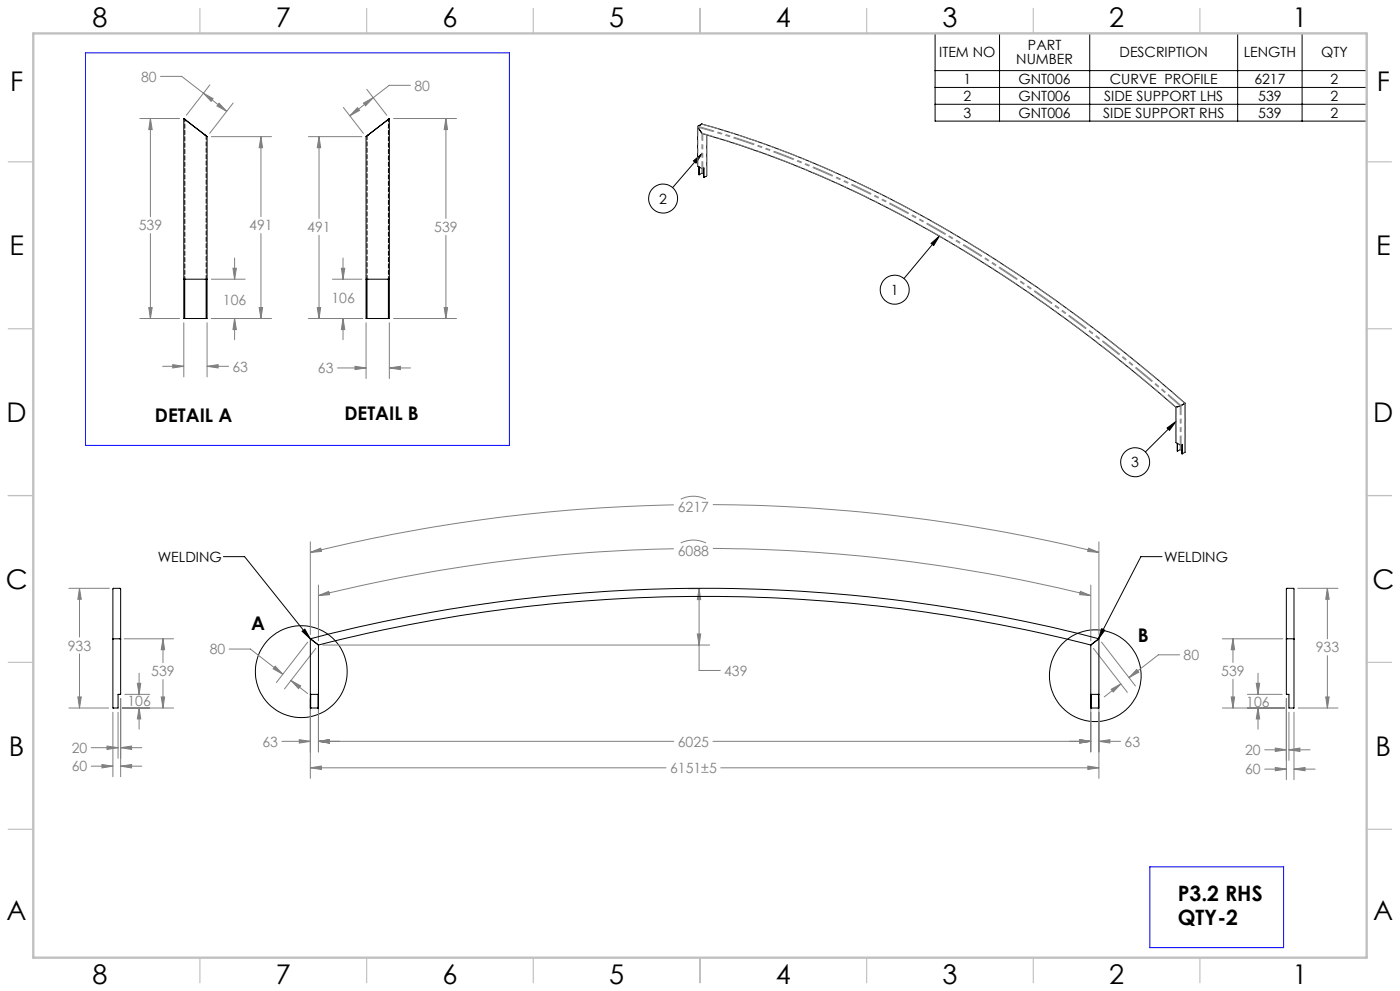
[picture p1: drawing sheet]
<svg xmlns="http://www.w3.org/2000/svg" width="420mm" height="297mm" viewBox="0 0 420 297" stroke-linecap="round" stroke-linejoin="round" font-family="sans-serif">
<g fill="none" stroke="#000" stroke-width=".3">
<path d="M280.5 10h129.5v26.3h-129.5zM299.9 10v26.3M326.9 10v26.3M371.3 10v26.3M390.6 10v26.3M280.5 21.2h129.5M280.5 26.2h129.5M280.5 31.3h129.5M208 48.2l2.6-2.1-1.8 2.8zM210.6 46.1l-8.8 10.1M279.3 73l2.5-2.3-1.7 2.9zM281.8 70.7l-10.6 12.8"/>
<path d="M350.1 128.3l2.7-2-2 2.7zM352.8 126.3l-9.2 9.2M67 166.8h6.4l19.7 24.6M348.6 166.8h-6.3l-12.8 24.8M90.6 189.2l.8-.6 1.7 2.8zM330.5 188.4l.9 .5-1.9 2.7z"/>
<circle cx="198.9" cy="59.5" r="4.3"/>
<circle cx="268.4" cy="86.8" r="4.4"/>
<circle cx="340.5" cy="138.5" r="4.3"/>
<circle cx="90.4" cy="201.3" r="13.8"/>
<circle cx="328.6" cy="202.5" r="13.8"/>
</g>
<g fill="none" stroke="#808080" stroke-width=".3">
<path d="M41.9 35.5h12M45.1 35.5l.5 3.3h-1zM45.1 35.5v29.4M48.2 22.9h6.3l13.5 10.5M61 27.9l2.9 1.7-.6 .8zM63 25.4l-7.1 9.1M65.7 30.9l2.3 2.5-2.9-1.7zM70 30.9l-7.1 9.1M103 32.2l6 7.8M107.2 32.3l.7 .8-2.9 1.6zM109 30.9l3-1.6-2.3 2.4zM110 26.8l6 7.7"/>
<path d="M112 29.3l-7 5.4M118.1 35.5h18.8M123.1 25.6h-6.3l-4.8 3.7M133.8 35.5l.5 3.3h-1.1zM133.8 35.5v30M63.4 41h18.1M78.3 41l.5 3.3h-1zM78.3 41v23.9M92.5 41h16M95.7 41l.5 3.3h-1zM95.7 41v24.5M45.1 70v25.5"/>
<path d="M70.4 77.3v6.4M78.3 70v25.5M95.7 70.5v25M102.9 77.3v6.4M133.8 70.5v25M41.9 95.5h12M44.6 92.2h1l-.5 3.3zM55.1 96.7v16.3M62.1 96.7v16.3M63.4 95.5h18.1M63.4 83.7h10.2M69.9 80.4h1l-.5 3.3z"/>
<path d="M70.4 95.5v6.3M70.4 95.5l.5 3.3h-1zM77.8 92.2h1l-.5 3.3zM92.5 95.5h16.3M95.2 92.2h1l-.5 3.3zM99.7 83.7h8.8M102.4 80.4h1l-.5 3.3zM102.9 95.5v6.3M102.9 95.5l.5 3.3h-1zM109.8 96.7v16.7M116.8 96.7v16.7M118.1 95.5h18.8"/>
<path d="M133.2 92.2h1.1l-.5 3.3zM48.8 109.8h6.3M51.8 109.3l3.3 .5-3.3 .5zM62.1 109.8h6.5M62.1 109.8l3.3-.5v1zM101.2 110.3h8.6M106.5 109.8l3.3 .5-3.3 .5zM116.8 110.3h6.4M116.8 110.3l3.3-.5v1zM202.1 151.3a493.6 493.6 0 0 0-109 14.3M204.2 149.6a8.5 8.5 0 0 1 7.6 0M213.9 151.2a497.6 497.6 0 0 1 115.8 14.4"/>
<path d="M20.7 176.3h12.1M23.8 176.3l.6 3.3h-1zM23.8 176.3v14.6M93.1 165.6l3.1-1.3 .2 1zM93.1 162.4v27.8M95.5 178.5l3.1-1.3 .2 1zM95.5 175.3v16.7M202.1 164.5a479.5 479.5 0 0 0-106.6 14M204.2 162.7a8.5 8.5 0 0 1 7.6 0M206.6 176.4h3.5M209.7 176.4l.5 3.3h-1zM209.7 176.4v24.5h6.4"/>
<path d="M213.9 164.4a482.3 482.3 0 0 1 113.3 14.1M324.1 177.2l3.1 1.3-3.3-.3zM326.6 164.3l3.1 1.3-3.4-.3zM327.2 175.3v16.7M329.7 162.4v27.8M389.3 176.3h12.1M398.2 176.3l.5 3.3h-1zM398.2 176.3v15.1M23.8 196v16.2M37.3 191.4h14.8M48.9 191.4v7.2M48.9 191.4l.5 3.3h-1z"/>
<path d="M68.8 194.5h6.3l9.7 7.6M82.5 199.6l2.3 2.5-2.8-1.7zM92.3 192.4l-9.4 12.2M94.8 194.3l-9.5 12.2M96.8 193.3h116.1M209.2 190h1l-.5 3.3zM328 194.3l10.2 13.2M330.4 192.4l10.2 13.2M353.9 196.2h-6.4l-8.8 6.9M366.7 191.4h18.1M369.9 191.4v7.1M369.9 191.4l.5 3.3h-1z"/>
<path d="M398.2 196.5v15.7M20.7 212.2h11.9M23.4 208.9h1l-.6 3.3zM33.9 213.5v19.3M35.4 213.5v13.8M36.2 209.4v23.4M36.7 212.2h15.4M37.5 208.1h7.4M41.2 204.8h1l-.5 3.3zM41.7 201.8v6.3M41.7 212.2v6.3M41.7 212.2l.5 3.3h-1z"/>
<path d="M48.4 208.9h1l-.5 3.3zM48.9 203.7v8.5M87.3 203.9l2.9 1.7-.6 .8zM87.3 203.9l5 4M93.1 209.4v23.9M95.5 209.4v16M327.2 209.4v16M329.7 209.4v23.9M333.3 206.6l3-1.6-2.3 2.4zM336.3 205l-5 3.9M341 200.7l.6 .8-2.9 1.6zM366.7 212.2h18.7"/>
<path d="M369.4 208.9h1l-.5 3.3zM369.9 203.6v8.6M374.2 208.1h10.4M376.9 204.8h1l-.5 3.3zM377.4 212.2l.5 3.3h-1zM377.4 201.8v6.3M377.4 212.2v6.3M385.9 209.4v24.3M386.7 213.5v14.4M388.2 213.5v20.2M389.5 212.2h11.9M397.7 208.9h1l-.5 3.3z"/>
<path d="M27.4 229.6h6.5M27.4 224.1h8M30.6 229.1l3.3 .5-3.3 .5zM32.1 223.6l3.3 .5-3.3 .5zM36.2 229.6h6.3M36.2 224.1h6.3M36.2 229.6l3.3-.5v1zM36.2 224.1l3.3-.5v1zM84.6 222.2h8.5M89.8 221.7l3.3 .5-3.3 .5zM93.1 230.1l3.3-.5v1zM93.1 230.1h106.7"/>
<path d="M95.5 222.2l3.3-.5v1zM95.5 222.2h106.6M213.9 222.2h113.3M216.2 230.1h113.5M323.9 221.7l3.3 .5-3.3 .5zM326.4 229.6l3.3 .5-3.3 .5zM329.7 222.2h6.5M329.7 222.2l3.3-.5v1zM379.4 230.5h6.5M379.4 224.7h6.5M382.6 230l3.3 .5-3.3 .5zM382.6 224.2l3.3 .5-3.3 .5z"/>
<path d="M386.7 224.7l3.3-.5v1zM386.7 224.7h6.3M388.2 230.5l3.3-.5v1zM388.2 230.5h6.3"/>
</g>
<g fill="none" stroke="#c0c0c0" stroke-width=".35">
<path d="M60 2.5v7.5M110 2.5v7.5M160 2.5v7.5M210 2.5v7.5M260 2.5v7.5M310 2.5v7.5M360 2.5v7.5M2.5 48.5h7.5M410 48.5h7.5M2.5 98.5h7.5M410 98.5h7.5M2.5 148.5h7.5"/>
<path d="M410 148.5h7.5M2.5 198.5h7.5M410 198.5h7.5M2.5 248.5h7.5M410 248.5h7.5M60 287v7.5M110 287v7.5M160 287v7.5M210 287v7.5M260 287v7.5M310 287v7.5M360 287v7.5"/>
</g>
<path d="M10 10h400v277h-400z" fill="none" stroke="#c0c0c0" stroke-width=".7"/>
<path d="M25.6 15.8h127.2v117.7h-127.2zM344.9 259.8h40.2v24.2h-40.2z" fill="none" stroke="#00f" stroke-width=".3"/>
<path d="M90.6 189.2l.8-.6 1.7 2.8zM330.5 188.4l.9 .5-1.9 2.7zM350.1 128.3l2.7-2-2 2.7zM279.3 73l2.5-2.3-1.7 2.9zM208 48.2l2.6-2.1-1.8 2.8z" fill="#000"/>
<path d="M209.2 190h1l-.5 3.3zM209.7 176.4l.5 3.3h-1zM82.5 199.6l2.3 2.5-2.8-1.7zM87.3 203.9l2.9 1.7-.6 .8zM333.3 206.6l3-1.6-2.3 2.4zM341 200.7l.6 .8-2.9 1.6zM326.6 164.3l3.1 1.3-3.4-.3zM93.1 165.6l3.1-1.3 .2 1zM324.1 177.2l3.1 1.3-3.3-.3zM95.5 178.5l3.1-1.3 .2 1zM95.5 222.2l3.3-.5v1zM323.9 221.7l3.3 .5-3.3 .5zM93.1 230.1l3.3-.5v1zM326.4 229.6l3.3 .5-3.3 .5zM89.8 221.7l3.3 .5-3.3 .5zM95.5 222.2l3.3-.5v1zM323.9 221.7l3.3 .5-3.3 .5zM329.7 222.2l3.3-.5v1zM382.6 230l3.3 .5-3.3 .5zM388.2 230.5l3.3-.5v1zM398.2 176.3l.5 3.3h-1zM397.7 208.9h1l-.5 3.3zM376.9 204.8h1l-.5 3.3zM377.4 212.2l.5 3.3h-1zM382.6 224.2l3.3 .5-3.3 .5zM386.7 224.7l3.3-.5v1zM369.9 191.4l.5 3.3h-1zM369.4 208.9h1l-.5 3.3zM61 27.9l2.9 1.7-.6 .8zM65.7 30.9l2.3 2.5-2.9-1.7zM45.1 35.5l.5 3.3h-1zM44.6 92.2h1l-.5 3.3zM78.3 41l.5 3.3h-1zM77.8 92.2h1l-.5 3.3zM69.9 80.4h1l-.5 3.3zM70.4 95.5l.5 3.3h-1zM51.8 109.3l3.3 .5-3.3 .5zM62.1 109.8l3.3-.5v1zM107.2 32.3l.7 .8-2.9 1.6zM109 30.9l3-1.6-2.3 2.4zM95.2 92.2h1l-.5 3.3zM95.7 41l.5 3.3h-1zM133.2 92.2h1.1l-.5 3.3zM133.8 35.5l.5 3.3h-1.1zM102.4 80.4h1l-.5 3.3zM102.9 95.5l.5 3.3h-1zM106.5 109.8l3.3 .5-3.3 .5zM116.8 110.3l3.3-.5v1zM30.6 229.1l3.3 .5-3.3 .5zM36.2 229.6l3.3-.5v1zM48.9 191.4l.5 3.3h-1zM48.4 208.9h1l-.5 3.3zM23.4 208.9h1l-.6 3.3zM23.8 176.3l.6 3.3h-1zM32.1 223.6l3.3 .5-3.3 .5zM36.2 224.1l3.3-.5v1zM41.7 212.2l.5 3.3h-1zM41.2 204.8h1l-.5 3.3z" fill="#808080"/>
<g fill="none" stroke="#000" stroke-width=".3">
<path d="M55.1 35.5l.6 .5M55.1 35.5h.1M55.1 35.6v59.9h.3M55.7 36l5.9 4.5M116.2 36l-5.8 4.5M116.8 35.5l-.6 .5M116.8 35.5v60h-.3M209.3 38v11.8l1.3 .7 .6-.2v2.9M209.3 37.9l1.3-.7a334.7 334.7 0 0 1 94.6 44.9 475.7 475.7 0 0 1 50.3 38.8M209.3 37.9v.2M209.3 38.1l1.4 2M61.6 40.5l.5 .5"/>
<path d="M62.1 41v54.5h-.3M109.8 41v54.5h.3M110.4 40.5l-.6 .5M209.7 50v2.4M209.7 52.3v.1M210.7 40.1a329.8 329.8 0 0 1 91.1 43 472.3 472.3 0 0 1 51 39M211.1 52.2l-.5-.3-.9 .5M211.1 50.4l.1 2.8M212 40.4v12.3l-.8 .5M55.1 83.7h7M55.4 95.5h6.4M55.4 83.7v11.8"/>
<path d="M61.8 83.7v11.8M109.8 83.7h7M110.1 95.5h6.4M110.1 83.7v11.8M116.5 83.7v11.8M352.8 122.1v10.5l1.3 .8 .5-.2v2.8M352.8 122.1h.1M353.2 132.9v2.3M354 121.7l-1.2 .4M354.3 121.6l-.3 .1M354.6 135l-.6-.3-.8 .5M354.6 133.2v2.8"/>
<path d="M355.5 120.9l-1.2 .7M355.5 120.9h.1M355.5 120.9v14.6l-.9 .5M33.9 191.6l.1-15.3 2.2 .2v15.1M33.9 191.6v20.6h1.5v-4.1h.8v-16.5M34.1 191.4l-.2 .2M34.1 191.4h1.9M36 191.4l.2 .2M93.1 191.4a469.8 469.8 0 0 1 236.6 0M93.1 191.4l.2 .2M93.1 191.4l.1 20.8M93.3 191.6l2 1.5"/>
<path d="M95.3 193.1l.2 .2M95.5 193.3a467.8 467.8 0 0 1 231.7 0M95.5 193.3l-.1 18.9M327.2 193.3l.1 18.9M327.4 193.1l-.2 .2M329.5 191.6l-2.1 1.5M329.7 191.4l-.2 .2M329.7 191.4l-.1 20.8M385.9 191.6l.1-15.3 2.2 .1v15.2M385.9 191.6v16.5h.8v4.1h1.5v-20.6M386.1 191.4l-.2 .2M386.1 191.4h1.9"/>
<path d="M388 191.4l.2 .2M93.1 208.1h2.4M93.2 212.2h2.2M93.2 208.1v4.1M95.4 208.1v4.1M327.2 208.1h2.5M327.3 212.2h2.3M327.3 208.1v4.1M329.6 208.1v4.1"/>
</g>
<path d="M354.3 133.3v-11.8" fill="none" stroke="#808080" stroke-width=".3" stroke-dasharray="6.3 1.3 1.3 1.3 1.3 1.3" stroke-dashoffset="3.6"/>
<path d="M210.6 50.5v1.4M210.7 50.5v1.4M354.1 134.7v-1.4M354.2 134.7v-1.3M354.3 121.5h.1" fill="none" stroke="#808080" stroke-width=".3" stroke-dasharray="6.3 1.3 1.3 1.3 1.3 1.3"/>
<path d="M209.3 38.1v11.7M354.1 133.3v-11.6" fill="none" stroke="#808080" stroke-width=".3" stroke-dasharray="6.3 1.3 1.3 1.3 1.3 1.3" stroke-dashoffset="3.7"/>
<path d="M355.5 135.5v-14.6" fill="none" stroke="#808080" stroke-width=".3" stroke-dasharray="6.3 1.3 1.3 1.3 1.3 1.3" stroke-dashoffset="2.2"/>
<path d="M210.6 39.9v10.6M352.8 132.6v-10.6" fill="none" stroke="#808080" stroke-width=".3" stroke-dasharray="6.3 1.3 1.3 1.3 1.3 1.3" stroke-dashoffset="4.2"/>
<path d="M354.3 121.5a426.5 426.5 0 0 0-102.5-68 287.4 287.4 0 0 0-42.5-15.6M355.5 120.9a426.5 426.5 0 0 0-102.5-68.1 287.4 287.4 0 0 0-42.5-15.6" fill="none" stroke="#808080" stroke-width=".3" stroke-dasharray="6.3 1.3 1.3 1.3 1.3 1.3" stroke-dashoffset="1.3"/>
<path d="M354.1 121.7a426.2 426.2 0 0 0-101.9-67.8 287.8 287.8 0 0 0-42.9-15.8" fill="none" stroke="#808080" stroke-width=".3" stroke-dasharray="6.3 1.3 1.3 1.3 1.3 1.3" stroke-dashoffset="1.5"/>
<path d="M352.8 122a422.7 422.7 0 0 0-101.2-66.9 287.2 287.2 0 0 0-41-15.2" fill="none" stroke="#808080" stroke-width=".3" stroke-dasharray="6.3 1.3 1.3 1.3 1.3 1.3" stroke-dashoffset="2.9"/>
<path d="M210.8 40.1v10.4" fill="none" stroke="#808080" stroke-width=".3" stroke-dasharray="6.3 1.3 1.3 1.3 1.3 1.3" stroke-dashoffset="4.3"/>
<path d="M212 40.4v12.3" fill="none" stroke="#808080" stroke-width=".3" stroke-dasharray="6.3 1.3 1.3 1.3 1.3 1.3" stroke-dashoffset="3.4"/>
<path d="M55.1 35.5h.1" fill="none" stroke="#000" stroke-width=".3" stroke-dasharray="1.3 .6"/>
<path d="M55.4 35.7v48M116.5 83.7v-48" fill="none" stroke="#000" stroke-width=".3" stroke-dasharray="1.3 .6" stroke-dashoffset=".5"/>
<path d="M61.9 40.7v43M110.1 83.7v-43" fill="none" stroke="#000" stroke-width=".3" stroke-dasharray="1.3 .6" stroke-dashoffset=".1"/>
<g font-size="8.1">
<text x="27.8" y="8">8</text>
<text x="82.8" y="8">7</text>
<text x="132.8" y="8">6</text>
<text x="182.8" y="8">5</text>
<text x="232.8" y="8">4</text>
<text x="282.8" y="8">3</text>
<text x="332.8" y="8">2</text>
<text x="387.8" y="8">1</text>
<text x="3" y="27.2">F</text>
<text x="413" y="27.2">F</text>
<text x="2.8" y="76.5">E</text>
<text x="412.8" y="76.5">E</text>
<text x="2" y="126.5">D</text>
<text x="412" y="126.5">D</text>
<text x="1.7" y="176.5">C</text>
<text x="411.7" y="176.5">C</text>
<text x="2.7" y="226.5">B</text>
<text x="412.7" y="226.5">B</text>
<text x="2" y="275.7">A</text>
<text x="412" y="275.7">A</text>
<text x="27.8" y="295">8</text>
<text x="82.8" y="295">7</text>
<text x="132.8" y="295">6</text>
<text x="182.8" y="295">5</text>
<text x="232.8" y="295">4</text>
<text x="282.8" y="295">3</text>
<text x="332.8" y="295">2</text>
<text x="387.8" y="295">1</text>
</g>
<g font-size="6.3">
<text x="353.3" y="270">P3.2 RHS</text>
<text x="353.3" y="277.3">QTY-2</text>
</g>
<g font-size="5.6">
<text x="103.3" y="125.8">DETAIL B</text>
<text x="46.5" y="126.4">DETAIL A</text>
<text x="75.3" y="189">A</text>
<text x="341.4" y="192.3">B</text>
</g>
<g font-size="4.2">
<text x="281.7" y="17.1">ITEM NO</text>
<text x="308.4" y="15.1">PART</text>
<text x="335.9" y="17.1">DESCRIPTION</text>
<text x="373.1" y="17.1">LENGTH</text>
<text x="396.3" y="17.1">QTY</text>
<text x="304.9" y="19.2">NUMBER</text>
<text x="289" y="25.2">1</text>
<text x="305.6" y="25.2">GNT006</text>
<text x="333" y="25.2">CURVE PROFILE</text>
<text x="376.3" y="25.2">6217</text>
<text x="399.2" y="25.2">2</text>
<text x="289" y="35.3">3</text>
<text x="289" y="30.3">2</text>
<text x="305.6" y="30.3">GNT006</text>
<text x="305.6" y="35.3">GNT006</text>
<text x="331" y="35.3">SIDE SUPPORT RHS</text>
<text x="331.3" y="30.3">SIDE SUPPORT LHS</text>
<text x="377.5" y="30.3">539</text>
<text x="377.5" y="35.3">539</text>
<text x="399.2" y="30.3">2</text>
<text x="399.2" y="35.3">2</text>
<text x="197.8" y="61">2</text>
<text x="267.3" y="88.3">1</text>
<text x="339.4" y="140">3</text>
<text x="47.3" y="168.4">WELDING</text>
<text x="349.2" y="168.4">WELDING</text>
</g>
<g font-size="4.2" fill="#808080">
<text x="42.3" y="24.5">80</text>
<text x="124.3" y="27.1">80</text>
<text x="41.6" y="69.1">539</text>
<text x="74.8" y="69.1">491</text>
<text x="92.2" y="69.6">491</text>
<text x="130.3" y="69.6">539</text>
<text x="66.9" y="91.5">106</text>
<text x="99.4" y="91">106</text>
<text x="69.8" y="111.4">63</text>
<text x="95.4" y="111.9">63</text>
<text x="203.3" y="153.5">6217</text>
<text x="203.3" y="166.6">6088</text>
<text x="20.3" y="195">933</text>
<text x="62.9" y="196.1">80</text>
<text x="355.1" y="197.8">80</text>
<text x="394.7" y="195.5">933</text>
<text x="45.4" y="202.7">539</text>
<text x="217.3" y="202.5">439</text>
<text x="366.4" y="202.7">539</text>
<text x="38.2" y="211.7">106</text>
<text x="373.9" y="211.7">106</text>
<text x="21.5" y="225.7">20</text>
<text x="78.7" y="223.8">63</text>
<text x="203.3" y="223.8">6025</text>
<text x="337.4" y="223.8">63</text>
<text x="373.6" y="226.3">20</text>
<text x="21.5" y="231.2">60</text>
<text x="201" y="231.7">6151±5</text>
<text x="373.6" y="232.1">60</text>
</g>
</svg>
